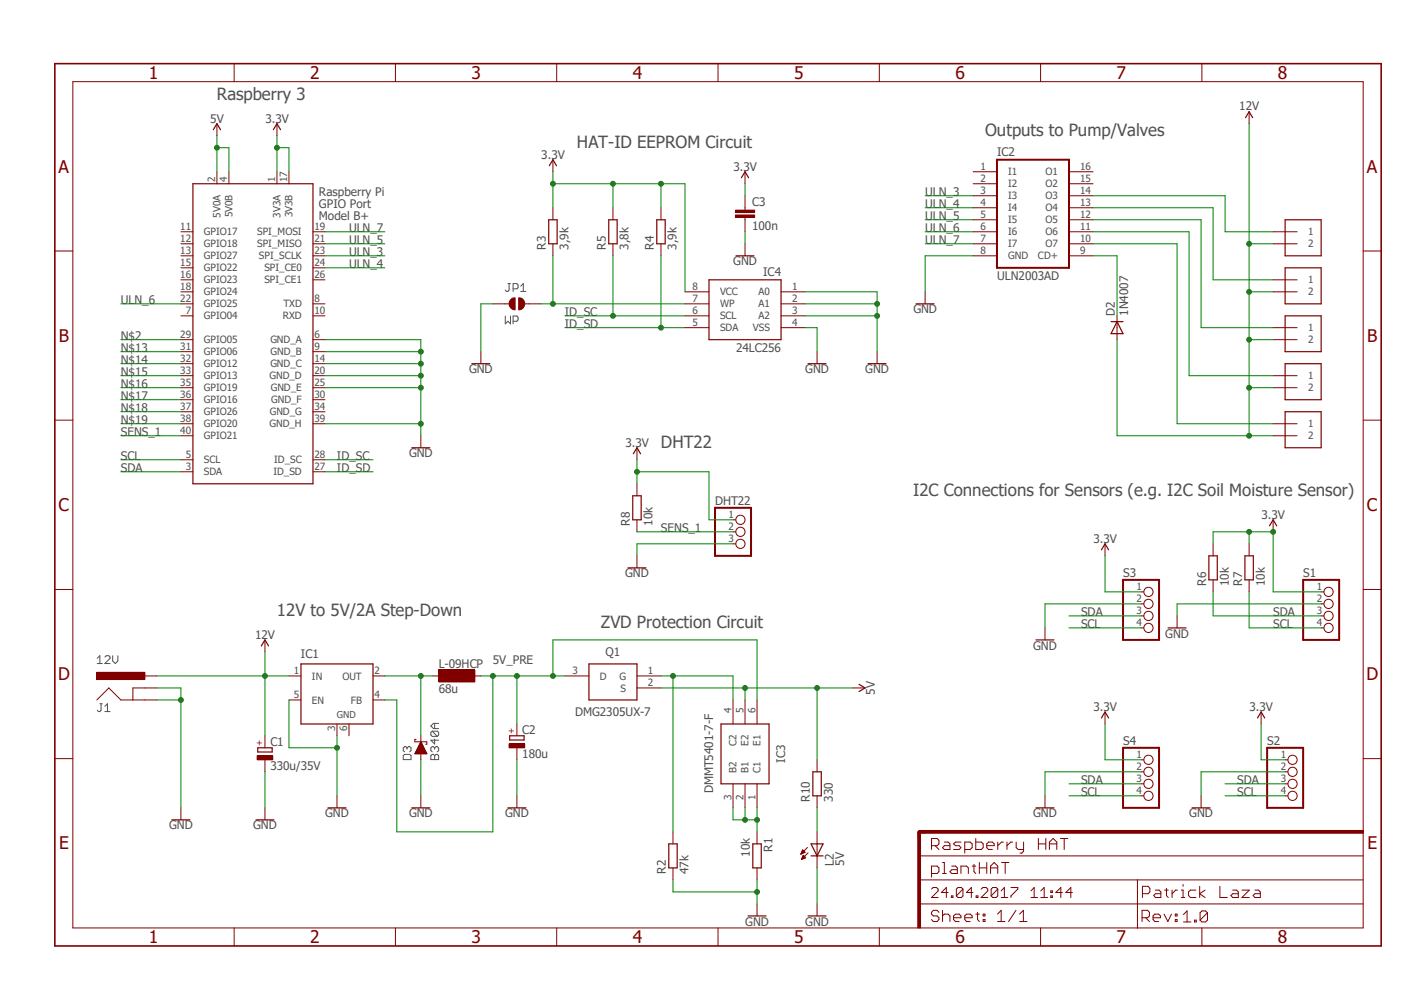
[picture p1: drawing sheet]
<svg xmlns="http://www.w3.org/2000/svg" width="297mm" height="210mm" viewBox="0 0 297 210" stroke-linecap="round" stroke-linejoin="round" font-family="sans-serif">
<path d="M11.3 13.2l281.2 187.2M292.5 13.2l-281.2 187.2" fill="none" stroke="#fff" stroke-width=".21"/>
<g fill="none" stroke="#505050" stroke-width=".21">
<path d="M107.4 60h.6M107.7 60v1.3l-.3 .3h-.3l-.2-.3M106.9 66.8v1.7l.5-.6 .6 .6v-1.7M108.5 61.1h.8l.3-.3v-.5l-.3-.3h-.8v1.6M108.5 67.9h.8l.3-.3v-.5l-.3-.3h-.8v1.7M110.2 61.6h1.1M110.2 60.5l.5-.5v1.6M20.6 139.2l.5-.5v1.6M22.2 139l.3-.3h.5l.3 .3v.2l-1.1 1.1h1.1M23.8 138.7v1.1l.6 .5 .5-.5v-1.1M20.6 140.3h1M21.1 148.8h.5"/>
<path d="M21.4 148.8v1.4l-.3 .3h-.3l-.2-.3M22.2 150.5h1.1M22.2 149.4l.5-.6v1.7M85.3 159.8l.3-.2h1.1l.3 .2v.9h-1.7zM86.1 158.2l-.2-.3h-.3l-.3 .3v.5l.3 .3M86.1 158.2l.3-.3h.3l.3 .3v.5l-.3 .3M86.1 158.2v.3M91.1 159.8l.3-.2h.3l.2 .2 .3-.2h.3l.3 .2v.9h-1.7zM91.4 154.6l-.3 .3v.5l.3 .3h1.1M91.4 154.6h1.1l.3 .3v.5l-.3 .3M91.4 154.6l1.1 1.1M91.9 158.2l-.2-.3h-.3l-.3 .3v.5l.3 .3"/>
<path d="M91.9 158.2l.3-.3h.3l.3 .3v.5l-.3 .3M91.9 153v1.1M91.9 156.3v1.1l-.8-.9h1.7M91.9 158.2v.3M91.9 159.8v.9M92.8 153h-1.1l-.6 .5 .6 .6h1.1"/>
</g>
<path d="M194.1 175.9h.6v20.4h-.6z" fill-rule="evenodd" fill="#800000"/>
<path d="M194.1 175.9h.6v20.4h-.6z" fill="none" stroke="#800000" stroke-width=".21"/>
<path d="M194.4 175.6h94v.6h-94z" fill-rule="evenodd" fill="#800000"/>
<g fill="none" stroke="#800000" stroke-width=".21">
<path d="M15.4 17.3h273v179h-273zM49.5 13.5v3.8M83.7 13.5v3.8M117.8 13.5v3.8M151.9 13.5v3.8M186 13.5v3.8M220.1 13.5v3.8M254.3 13.5v3.8M11.6 53.1h3.8M288.4 53.1h3.8M144.9 69.3h5.1M144.9 64.3h5.1"/>
<path d="M144.9 61.7h5.1M144.9 66.8h5.1M165.2 69.3h5.1M165.2 64.3h5.1M165.2 61.7h5.1M165.2 66.8h5.1M11.6 88.9h3.8M288.4 88.9h3.8M11.6 124.7h3.8M288.4 124.7h3.8M20.5 148l2.5-2.5 2.6 2.5h5M30.6 145.5h-2.5v2.5"/>
<path d="M11.6 160.4h3.8M194.4 175.6h94v.6h-94zM197.1 178.9h1.1l.4-.4v-.8l-.4-.4h-1.1v2.4M197.8 178.9l.8 .8M199.8 178.1h.8l.4 .4v1.2h-1.2l-.4-.4 .4-.4h1.2M203.3 178.1h-1.2l-.4 .4 .4 .4h.8l.4 .4-.4 .4h-1.2M204.1 179.7h1.1l.5-.4v-.8l-.5-.4h-1.1v2.3M206.4 177.3v2.4h1.2l.4-.4v-.8l-.4-.4h-1.2M208.7 178.9h1.6v-.4l-.4-.4h-.8l-.4 .4v.8l.4 .4h.8M211.1 178.1v1.6M212.3 178.1h-.4l-.8 .8M213 178.1v1.6"/>
<path d="M214.2 178.1h-.4l-.8 .8M215 178.1v1.2l.4 .4h1.1M216.5 178.1v1.9l-.3 .4h-.4M219.7 177.3v2.4M219.7 178.5h1.5M221.2 177.3v2.4M222 178.5h1.6M222 179.7v-1.6l.8-.8 .8 .8v1.6M224.3 177.3h1.6M225.1 177.3v2.4M288.4 160.4h3.8M49.5 196.3v3.8"/>
<path d="M83.7 196.3v3.8M117.8 196.3v3.8M151.9 196.3v3.8M186 196.3v3.8M194.4 191.2h94M194.4 186.1h94M194.4 181h94M197.1 184.7h1.1l.4-.3v-.8l-.4-.4h-1.1v2.3M197.1 188l.3-.3h.7l.4 .3v.4l-1.4 1.4h1.4M198.6 193l-.4-.5h-.8l-.3 .5v.3l.3 .4h.8l.4 .4v.4l-.4 .4h-.8l-.3-.4M199.4 184.7h.8M199.4 182.4h.4v2.3"/>
<path d="M199.4 192.5v2.4M199.4 193.7l.4-.4h.8l.4 .4v1.2M200.6 188.8h-1.5l1.1-1.1v2.1M201.3 189.5h.3v.3h-.3zM201.3 183.2h.8l.4 .4v1.1h-1.2l-.3-.3 .3-.5h1.2M201.7 194.1h1.6v-.4l-.4-.4h-.8l-.4 .4v.8l.4 .4h.8M203.3 184.7v-1.5h1.2l.4 .4v1.1M203.7 188v1.5l-.3 .3h-.8l-.3-.3M203.7 188l-.3-.3h-.8l-.3 .3v1.5M203.7 188l-1.4 1.5M204.1 194.1h1.6v-.4l-.5-.4h-.7l-.4 .4v.8l.4 .4h.7M205.7 183.2h.7"/>
<path d="M205.8 188.8h-1.4l1.1-1.1v2.1M206 182.8v1.6l.4 .3M206.4 193.3h.8M206.5 189.5h.4v.3h-.4zM206.8 193v1.5l.4 .4M207.2 182.4v2.3M207.2 183.6h1.5M207.6 188l.3-.3h.7l.4 .3v.4l-1.4 1.4h1.4M208 194.5h.4v.4h-.4zM208 193.3h.4v.4h-.4zM208.7 182.4v2.3M209.5 183.6h1.6"/>
<path d="M209.5 184.7v-1.5l.8-.8 .8 .8v1.5M211 193.3l.8-.8v2.4M211 194.9h1.6M211.1 188v1.5l-.4 .3h-.7l-.3-.3M211.1 188l-.4-.3h-.7l-.3 .3v1.5M211.1 188l-1.4 1.5M211.8 189.8h1.4M211.8 188.4l.7-.7v2.1M211.9 182.4h1.5M212.6 182.4v2.3M213.9 187.7h1.4v.3l-1.4 1.5v.3M214.9 192.5l-1.5 2.4"/>
<path d="M215.7 194.9h1.6M215.7 193.3l.8-.8v2.4M218.1 189.8h1.4M218.1 188.4l.7-.7v2.1M220.1 196.3v3.8M220.2 189.8h1.4M220.2 188.4l.7-.7v2.1M222.3 189.5h.3v.3h-.3zM222.3 188.4h.3v.4h-.3zM224.7 188.8h-1.3l1-1.1v2.1M226.9 188.8h-1.4l1-1.1v2.1M240.6 186.1v10.2"/>
<path d="M241.6 194.1h1.2l.4-.4v-.7l-.4-.5h-1.2v2.4M241.7 189h1.2l.3-.4v-.7l-.3-.4h-1.2v2.3M242.4 194.1l.8 .8M243.9 194.1h1.6v-.4l-.4-.4h-.8l-.4 .4v.8l.4 .4h.8M244.4 188.3h.8l.4 .3v1.2h-1.2l-.3-.4 .3-.4h1.2M246.3 193.3l.8 1.6 .7-1.6M246.4 188.3h.7M246.8 187.9v1.5l.3 .4M247.9 188.3v1.5M248.6 194.5h.4v.4h-.4zM248.6 193.3h.4v.4h-.4zM249.1 188.3h-.4l-.8 .7"/>
<path d="M249.9 189.8h.8M249.9 188.3h.4v1.5M250.3 187.1v.4M250.4 193.4l.7-.7v2.3M250.4 195h1.5M252.7 194.6h.4v.4h-.4zM253 188.3h-1.2l-.4 .3v.8l.4 .4h1.2M253.8 187.5v2.3M254.3 196.3v3.8M254.9 188.3l-1.1 .7 1.1 .8M255.4 193v1.6l-.4 .4h-.7l-.4-.4M255.4 193l-.4-.3h-.7l-.4 .3v1.6"/>
<path d="M255.4 193l-1.5 1.6M258.1 187.5v2.3h1.5M260.8 188.3h.8l.4 .3v1.2h-1.2l-.4-.4 .4-.4h1.2M262.7 188.3h1.6l-1.6 1.5h1.6M265.5 188.3h.7l.4 .3v1.2h-1.1l-.4-.4 .4-.4h1.1"/>
</g>
<path d="M195.7 175.9h-1.3v1.3" fill="none" stroke="#800000" stroke-width=".64"/>
<path d="M11.6 13.5h280.6v186.6h-280.6z" fill="none" stroke="#800000" stroke-width=".34"/>
<path d="M150 59.2h15.2v12.6h-15.2z" fill="none" stroke="#800000" stroke-width=".25"/>
<path d="M20.5 142.2h10.1v1.5h-10.1z" fill-rule="evenodd" fill="#800000"/>
<g fill="none" stroke="#800000" stroke-width=".21">
<path d="M205.9 36.3h5M205.9 38.9h5M226.1 36.3h5.1M226.1 38.9h5.1M205.9 41.4h5M205.9 43.9h5M205.9 46.5h5M205.9 49h5M205.9 51.6h5M205.9 54.1h5M226.1 41.4h5.1M226.1 43.9h5.1"/>
<path d="M226.1 46.5h5.1M226.1 49h5.1M226.1 51.6h5.1M226.1 54.1h5.1M20.5 142.2h10.1v1.5h-10.1zM30.6 145.5h2.6M30.6 148h2.6M30.6 143h2.6"/>
</g>
<path d="M210.9 33.8h15.2v22.8h-15.2z" fill="none" stroke="#800000" stroke-width=".42"/>
<path d="M54.5 158.2h3.1v.8h-3.1z" fill="none" stroke="#800000" stroke-width=".25"/>
<path d="M54.4 159.9h3.3v.8h-3.3z" fill-rule="evenodd" fill="#800000"/>
<path d="M54.4 159.9h3.3v.8h-3.3zM56 155.6v2.6M56 160.7v2.5" fill="none" stroke="#800000" stroke-width=".21"/>
<path d="M107.8 155.6h3.1v.9h-3.1z" fill="none" stroke="#800000" stroke-width=".25"/>
<path d="M107.7 157.3h3.3v.9h-3.3z" fill-rule="evenodd" fill="#800000"/>
<path d="M107.7 157.3h3.3v.9h-3.3zM109.3 153.1v2.5M109.3 158.2v2.5" fill="none" stroke="#800000" stroke-width=".21"/>
<path d="M92.8 141.7h7.7v2.5h-7.7z" fill-rule="evenodd" fill="#800000"/>
<g fill="none" stroke="#800000" stroke-width=".21">
<path d="M45.9 26.2v2.5M45.9 36.3v2.6M48.4 36.3v2.6M58.6 36.3v2.6M61.1 36.3v2.6M264.2 23.6v2.6M38.3 59.2h2.5M38.3 49h2.5M38.3 51.6h2.5M38.3 54.1h2.5M38.3 56.6h2.5M66.2 59.2h2.5"/>
<path d="M66.2 49h2.5M66.2 51.6h2.5M66.2 54.1h2.5M66.2 56.6h2.5M117 43.9v2.6M117 51.6v2.5M129.7 43.9v2.6M129.7 51.6v2.5M139.8 43.9v2.6M139.8 51.6v2.5M157.6 43.9v.5M157.6 46v.5"/>
<path d="M269.3 59.2h5.1M269.3 49h5.1M269.3 51.6h5.1M38.3 79.5h2.5M38.3 71.8h2.5M38.3 61.7h2.5M38.3 64.3h2.5M38.3 66.8h2.5M38.3 74.4h2.5M38.3 76.9h2.5M66.2 79.5h2.5M66.2 71.8h2.5"/>
<path d="M66.2 64.3h2.5M66.2 66.8h2.5M66.2 74.4h2.5M66.2 76.9h2.5M195.7 61.7v2.6M269.3 79.5h5.1M269.3 69.3h5.1M269.3 71.8h5.1M269.3 61.7h5.1M38.3 82h2.5M38.3 89.6h2.5M38.3 92.2h2.5"/>
<path d="M38.3 99.8h2.5M38.3 97.2h2.5M38.3 84.5h2.5M38.3 87.1h2.5M66.2 82h2.5M66.2 89.6h2.5M66.2 99.8h2.5M66.2 97.2h2.5M66.2 84.5h2.5M66.2 87.1h2.5M269.3 82h5.1M269.3 89.6h5.1"/>
<path d="M269.3 92.2h5.1M56 135.3v2.6M91.6 143h2.5M92.8 141.7h7.7v2.5h-7.7zM99.2 143h2.5M119.5 143h5.1M134.7 143h5.1M134.7 145.5h5.1M155.1 148v5.1M157.6 148v5.1M160.1 148v5.1M180.5 145.5h2.5"/>
<path d="M38.3 170.9v2.5M56 170.9v2.5M71.3 168.3v2.6M89 168.3v2.6M109.3 168.3v2.6M142.4 175.9v2.6M155.1 165.8v5.1M157.6 165.8v5.1M160.1 165.8v5.1M160.1 175.9v2.6M142.4 183.6v2.5M160.1 183.6v2.5"/>
<path d="M160.1 191.2v2.5"/>
</g>
<g fill="none" stroke="#800000" stroke-width=".25">
<path d="M40.8 38.9h25.4v63.4h-25.4zM45.1 27.4l.8-1.2 .8 1.2M263.5 24.9l.7-1.3 .8 1.3M116.1 46.5h1.8v5.1h-1.8zM128.8 46.5h1.8v5.1h-1.8zM138.9 46.5h1.8v5.1h-1.8zM271.9 46.5h7.6v7.6h-7.6zM271.9 56.6h7.6v7.7h-7.6zM193.8 64.3h3.8M271.9 66.8h7.6v7.6h-7.6zM271.9 76.9h7.6v7.6h-7.6zM271.9 87.1h7.6v7.6h-7.6z"/>
<path d="M55.3 136.6l.7-1.3 .8 1.3M124.6 140.4h10.1v7.6h-10.1zM152.5 153.1h10.2v12.7h-10.2zM181.7 144.7l1.3 .8-1.3 .8M36.4 173.4h3.8M54.1 173.4h3.9M69.4 170.9h3.8M87.1 170.9h3.8M107.4 170.9h3.9M141.5 178.5h1.8v5.1h-1.8zM159.3 178.5h1.7v5.1h-1.7zM158.2 193.7h3.9"/>
</g>
<path d="M155.6 45.5h4v.5h-4z" fill-rule="evenodd" fill="#800000"/>
<path d="M155.6 45.5h4v.5h-4z" fill="none" stroke="#800000" stroke-width=".21"/>
<path d="M155.6 44.4h4v.6h-4z" fill-rule="evenodd" fill="#800000"/>
<g fill="none" stroke="#800000" stroke-width=".21">
<path d="M58.6 26.2v2.5M117 33.8v2.5M157.6 36.3v2.6M155.6 44.4h4v.6h-4zM157.6 41.4v2.5M157.6 46.5v2.5M157.6 51.6v2.5M101.7 74.4v2.5M172.8 74.4v2.5M185.5 74.4v2.5M236.3 66.8v5M89 92.2v2.5"/>
<path d="M134.7 94.7v2.5M134.7 102.3v2.6M134.7 109.9v2.6M134.7 117.6v2.5M155.1 109.9h.5M155.1 112.5h.5M155.1 115h.5M233.8 115v2.6M256.6 115v2.6M264.2 115v2.6M269.3 109.9v2.6M221.1 132.8v2.5"/>
<path d="M241.4 125.2h.5M241.4 127.7h.5M241.4 130.3h.5M241.4 132.8h.5M249 130.3v2.5M256.6 122.6v2.6M264.2 122.6v2.6M279.5 125.2h.5M279.5 127.7h.5M279.5 130.3h.5M279.5 132.8h.5M233.8 150.6v2.5"/>
<path d="M266.8 150.6v2.5M169.7 179.9h.2M169.8 179.8h.1M170.8 179.2l-1.4 1.4M172.8 160.7v2.5M172.8 168.3v2.6M172.8 175.9v7.7M221.1 168.3v2.6M241.4 160.7h.5M241.4 163.2h.5M241.4 165.8h.5M241.4 168.3h.5"/>
<path d="M254.1 168.3v2.6M271.9 160.7h.5M271.9 163.2h.5M271.9 165.8h.5M271.9 168.3h.5M169.4 180.6h.1M169.5 180.6h.2M169.5 180.4h.4M169.5 180.3h.6M169.5 181.8h.1M169.6 180.3h.7M169.6 181.7h.2"/>
<path d="M169.6 180.2h.6M169.6 180.1h.5M169.6 181.6h.4M169.7 180h.4M169.7 181.5h.5M169.7 181.4h.7M169.7 181.3h.6M169.8 181.2h.5M169.8 181.1h.4M169.8 181.1h.3M169.9 181h.1M169.9 180.9l.5 .5-.9 .4z"/>
<path d="M170.3 180.3l-.5-.6-.4 .9M170.3 180.3l-.9 .3M170.9 180.4l-1.4 1.4M172.8 191.2v2.5"/>
<circle cx="156.6" cy="115" r=".98"/>
<circle cx="156.6" cy="109.9" r=".98"/>
<circle cx="156.6" cy="112.5" r=".98"/>
<circle cx="242.9" cy="127.7" r=".98"/>
<circle cx="242.9" cy="130.3" r=".98"/>
<circle cx="242.9" cy="125.2" r=".98"/>
<circle cx="242.9" cy="132.8" r=".98"/>
<circle cx="281" cy="127.7" r=".98"/>
<circle cx="281" cy="132.8" r=".98"/>
<circle cx="281" cy="125.2" r=".98"/>
<circle cx="281" cy="130.3" r=".98"/>
<circle cx="242.9" cy="160.7" r=".98"/>
<circle cx="242.9" cy="163.2" r=".98"/>
<circle cx="242.9" cy="165.8" r=".98"/>
<circle cx="242.9" cy="168.3" r=".98"/>
<circle cx="273.4" cy="165.8" r=".98"/>
<circle cx="273.4" cy="168.3" r=".98"/>
<circle cx="273.4" cy="163.2" r=".98"/>
<circle cx="273.4" cy="160.7" r=".98"/>
</g>
<g fill="none" stroke="#800000" stroke-width=".25">
<path d="M57.8 27.4l.8-1.2 .8 1.2M116.2 35.1l.8-1.3 .7 1.3M156.8 37.6l.8-1.3 .8 1.3M155.7 54.1h3.8M99.8 76.9h3.8M170.9 76.9h3.9M183.6 76.9h3.9M235 68h2.6M236.3 68l1.3 2.6h-2.6zM87.1 94.7h3.8M134 96l.7-1.3 .8 1.3M133.9 104.9h1.7v5h-1.7z"/>
<path d="M233 116.3l.8-1.3 .7 1.3M255.7 117.6h1.8v5h-1.8zM263.4 117.6h1.7v5h-1.7zM268.6 111.2l.7-1.3 .8 1.3M132.8 120.1h3.9M219.2 135.3h3.8M247.1 132.8h3.8M233 151.8l.8-1.2 .7 1.2M266 151.8l.8-1.2 .7 1.2M171.6 178.5h2.5l-1.3 2.5zM172 163.2h1.7v5.1h-1.7zM219.2 170.9h3.8"/>
<path d="M252.2 170.9h3.8M170.9 193.7h3.9M171.6 181h2.5"/>
</g>
<path d="M151.3 107.4h7.6v10.2h-7.6zM237.6 122.6h7.6v12.7h-7.6zM275.7 122.6h7.6v12.7h-7.6zM237.6 158.2h7.6v12.7h-7.6zM268.1 158.2h7.6v12.7h-7.6z" fill="none" stroke="#800000" stroke-width=".42"/>
<path d="M109.7 63a1.27 1.27 0 0 1 1.3 1.3 1.27 1.27 0 0 1-1.3 1.2z" fill-rule="evenodd" fill="#800000"/>
<path d="M109.7 63a1.27 1.27 0 0 1 1.3 1.3 1.27 1.27 0 0 1-1.3 1.2z" fill="none" stroke="#800000" stroke-width=".21"/>
<path d="M108.1 63.3l.3-.2 .6-.1v2.5a1.28 1.28 0 0 1-1.2-.8 1.28 1.28 0 0 1 .3-1.4z" fill-rule="evenodd" fill="#800000"/>
<g fill="none" stroke="#800000" stroke-width=".21">
<path d="M104.3 64.3h3.4M108.1 63.3l.3-.2 .6-.1v2.5a1.28 1.28 0 0 1-1.2-.8 1.28 1.28 0 0 1 .3-1.4zM111 64.3h3.4M61.1 143h2.6M61.1 148h2.6M71.3 153.1v2.5M73.8 153.1v2.5M78.9 143h2.5M78.9 148h2.5M87.8 159.4h2.5M87.8 159.3h2.5M87.9 159.2h2.3"/>
<path d="M87.9 159.1h2.3M88 159h2.1M88 156.4h-.2v.5h2.5v.5h-.3M88.1 158.9h1.9M88.1 158.7h1.9M88.1 158.7h1.8M88.2 158.6h1.7M88.3 158.5h1.5M88.3 158.4h1.5M88.3 158.3h1.4M88.4 158.2h1.3M88.5 158.1h1.1"/>
<path d="M88.5 158h1.1M88.6 157.9h.9M88.6 157.8h.9M88.6 157.7h.9M88.7 157.6h.7M88.7 157.5h.7M88.8 157.4h.5M88.9 157.3h.3M88.9 157.2h.3M88.9 157.1h.2M89 157h.1M89 155.6v1.3"/>
<path d="M89 159.4v1.3M89 156.9l1.3 2.5h-2.5z"/>
</g>
<path d="M63.7 140.4h15.2v12.7h-15.2z" fill="none" stroke="#800000" stroke-width=".25"/>
<path d="M81.4 143h10.2M89 143v12.6" fill="none" stroke="#008000" stroke-width=".21"/>
<circle cx="89" cy="143" r=".51" fill="#008000"/>
<g fill="none" stroke="#008000" stroke-width=".21">
<path d="M61.1 148v10.2h10.2M71.3 155.6v12.7"/>
<circle cx="89" cy="143" r=".51"/>
</g>
<circle cx="71.3" cy="158.2" r=".51" fill="#008000"/>
<g fill="none" stroke="#008000" stroke-width=".21">
<path d="M33.2 145.5h5.1v25.4M33.2 148h5.1M56 163.2v7.7"/>
<circle cx="71.3" cy="158.2" r=".51"/>
</g>
<circle cx="38.3" cy="148" r=".51" fill="#008000"/>
<g fill="none" stroke="#008000" stroke-width=".21">
<path d="M205.9 54.1h-10.2v7.6M89 160.7v7.6M109.3 160.7v7.6M142.4 186.1v2.5h17.7M160.1 186.1v5.1"/>
<circle cx="38.3" cy="148" r=".51"/>
</g>
<circle cx="160.1" cy="188.6" r=".51" fill="#008000"/>
<g fill="none" stroke="#008000" stroke-width=".21">
<path d="M157.6 49v2.6M170.3 69.3h2.5v5.1M170.3 61.7h15.2v12.7M170.3 64.3h15.2"/>
<circle cx="160.1" cy="188.6" r=".51"/>
</g>
<circle cx="185.5" cy="64.3" r=".51" fill="#008000"/>
<g fill="none" stroke="#008000" stroke-width=".21">
<path d="M170.3 66.8h15.2"/>
<circle cx="185.5" cy="64.3" r=".51"/>
</g>
<circle cx="185.5" cy="66.8" r=".51" fill="#008000"/>
<g fill="none" stroke="#008000" stroke-width=".21">
<path d="M68.7 71.8h20.3M104.3 64.3h-2.6v10.1M68.7 89.6h20.3v2.6M155.1 115h-20.4v2.6M241.4 127.7h-20.3v5.1M279.5 127.7h-30.5v2.6M241.4 163.2h-20.3v5.1M271.9 163.2h-17.8v5.1"/>
<circle cx="185.5" cy="66.8" r=".51"/>
</g>
<circle cx="89" cy="89.6" r=".51" fill="#008000"/>
<g fill="none" stroke="#008000" stroke-width=".21">
<path d="M68.7 79.5h20.3v10.1M68.7 82h20.3"/>
<circle cx="89" cy="89.6" r=".51"/>
</g>
<circle cx="89" cy="82" r=".51" fill="#008000"/>
<g fill="none" stroke="#008000" stroke-width=".21">
<path d="M68.7 76.9h20.3v2.6"/>
<circle cx="89" cy="82" r=".51"/>
</g>
<circle cx="89" cy="79.5" r=".51" fill="#008000"/>
<g fill="none" stroke="#008000" stroke-width=".21">
<path d="M68.7 74.4h20.3v2.5"/>
<circle cx="89" cy="79.5" r=".51"/>
</g>
<circle cx="89" cy="76.9" r=".51" fill="#008000"/>
<g fill="none" stroke="#008000" stroke-width=".21">
<path d="M89 71.8v2.6"/>
<circle cx="89" cy="76.9" r=".51"/>
</g>
<circle cx="89" cy="74.4" r=".51" fill="#008000"/>
<g fill="none" stroke="#008000" stroke-width=".21">
<path d="M33.2 143h27.9M56 143v12.6M172.8 183.6v7.6"/>
<circle cx="89" cy="74.4" r=".51"/>
</g>
<circle cx="56" cy="143" r=".51" fill="#008000"/>
<g fill="none" stroke="#008000" stroke-width=".21">
<path d="M264.2 26.2v55.8h5.1M264.2 71.8h5.1M56 137.9v5.1"/>
<circle cx="56" cy="143" r=".51"/>
</g>
<circle cx="264.2" cy="71.8" r=".51" fill="#008000"/>
<g fill="none" stroke="#008000" stroke-width=".21">
<path d="M264.2 61.7h5.1"/>
<circle cx="264.2" cy="71.8" r=".51"/>
</g>
<circle cx="264.2" cy="61.7" r=".51" fill="#008000"/>
<g fill="none" stroke="#008000" stroke-width=".21">
<path d="M264.2 51.6h5.1"/>
<circle cx="264.2" cy="61.7" r=".51"/>
</g>
<circle cx="264.2" cy="51.6" r=".51" fill="#008000"/>
<g fill="none" stroke="#008000" stroke-width=".21">
<path d="M264.2 82v10.2h5.1"/>
<circle cx="264.2" cy="51.6" r=".51"/>
</g>
<circle cx="264.2" cy="82" r=".51" fill="#008000"/>
<g fill="none" stroke="#008000" stroke-width=".21">
<path d="M236.3 71.8v20.4h27.9"/>
<circle cx="264.2" cy="82" r=".51"/>
</g>
<circle cx="264.2" cy="92.2" r=".51" fill="#008000"/>
<g fill="none" stroke="#008000" stroke-width=".21">
<path d="M231.2 41.4h28v7.6h10.1M231.2 49h20.3v30.5h17.8M231.2 43.9h25.4v15.3h12.7M231.2 46.5h22.9v22.8h15.2M231.2 51.6h17.8v38h20.3M101.7 143h7.6v10.1M104.3 143v32.9h-20.4v-27.9h-2.5"/>
<circle cx="264.2" cy="92.2" r=".51"/>
</g>
<circle cx="104.3" cy="143" r=".51" fill="#008000"/>
<g fill="none" stroke="#008000" stroke-width=".21">
<path d="M109.3 143h7.7"/>
<circle cx="104.3" cy="143" r=".51"/>
</g>
<circle cx="109.3" cy="143" r=".51" fill="#008000"/>
<g fill="none" stroke="#008000" stroke-width=".21">
<path d="M119.5 143h-2.5v-7.7h43.1v12.7"/>
<circle cx="109.3" cy="143" r=".51"/>
</g>
<circle cx="117" cy="143" r=".51" fill="#008000"/>
<g fill="none" stroke="#008000" stroke-width=".21">
<path d="M139.8 143h15.3v5"/>
<circle cx="117" cy="143" r=".51"/>
</g>
<circle cx="142.4" cy="143" r=".51" fill="#008000"/>
<g fill="none" stroke="#008000" stroke-width=".21">
<path d="M142.4 143v32.9M157.6 170.9v2.5h2.5M160.1 170.9v5"/>
<circle cx="142.4" cy="143" r=".51"/>
</g>
<circle cx="160.1" cy="173.4" r=".51" fill="#008000"/>
<g fill="none" stroke="#008000" stroke-width=".21">
<path d="M155.1 170.9v2.5h2.5"/>
<circle cx="160.1" cy="173.4" r=".51"/>
</g>
<circle cx="157.6" cy="173.4" r=".51" fill="#008000"/>
<g fill="none" stroke="#008000" stroke-width=".21">
<path d="M139.8 145.5h33M157.6 145.5v2.5"/>
<circle cx="157.6" cy="173.4" r=".51"/>
</g>
<circle cx="157.6" cy="145.5" r=".51" fill="#008000"/>
<g fill="none" stroke="#008000" stroke-width=".21">
<path d="M180.5 145.5h-7.7v15.2"/>
<circle cx="157.6" cy="145.5" r=".51"/>
</g>
<circle cx="172.8" cy="145.5" r=".51" fill="#008000"/>
<g fill="none" stroke="#008000" stroke-width=".21">
<path d="M45.9 28.7v7.6M45.9 31.2h2.5v5.1"/>
<circle cx="172.8" cy="145.5" r=".51"/>
</g>
<circle cx="45.9" cy="31.2" r=".51" fill="#008000"/>
<g fill="none" stroke="#008000" stroke-width=".21">
<path d="M58.6 28.7v7.6M58.6 31.2h2.5v5.1"/>
<circle cx="45.9" cy="31.2" r=".51"/>
</g>
<circle cx="58.6" cy="31.2" r=".51" fill="#008000"/>
<g fill="none" stroke="#008000" stroke-width=".21">
<path d="M117 36.3v7.6M117 38.9h12.7v5M157.6 38.9v2.5"/>
<circle cx="58.6" cy="31.2" r=".51"/>
</g>
<circle cx="117" cy="38.9" r=".51" fill="#008000"/>
<g fill="none" stroke="#008000" stroke-width=".21">
<path d="M129.7 38.9h10.1v5"/>
<circle cx="117" cy="38.9" r=".51"/>
</g>
<circle cx="129.7" cy="38.9" r=".51" fill="#008000"/>
<g fill="none" stroke="#008000" stroke-width=".21">
<path d="M139.8 38.9h5.1v22.8"/>
<circle cx="129.7" cy="38.9" r=".51"/>
</g>
<circle cx="139.8" cy="38.9" r=".51" fill="#008000"/>
<g fill="none" stroke="#008000" stroke-width=".21">
<path d="M264.2 115v-2.5h5.1v12.7h10.2"/>
<circle cx="139.8" cy="38.9" r=".51"/>
</g>
<circle cx="269.3" cy="112.5" r=".51" fill="#008000"/>
<g fill="none" stroke="#008000" stroke-width=".21">
<path d="M264.2 112.5h-7.6v2.5"/>
<circle cx="269.3" cy="112.5" r=".51"/>
</g>
<circle cx="264.2" cy="112.5" r=".51" fill="#008000"/>
<g fill="none" stroke="#008000" stroke-width=".21">
<path d="M134.7 97.2v5.1M134.7 99.8h15.3v10.1h5.1"/>
<circle cx="264.2" cy="112.5" r=".51"/>
</g>
<circle cx="134.7" cy="99.8" r=".51" fill="#008000"/>
<g fill="none" stroke="#008000" stroke-width=".21">
<path d="M117 54.1v10.2M114.4 64.3h30.5M233.8 117.6v7.6h7.6M233.8 153.1v7.6h7.6M266.8 153.1v7.6h5.1"/>
<circle cx="134.7" cy="99.8" r=".51"/>
</g>
<circle cx="117" cy="64.3" r=".51" fill="#008000"/>
<g fill="none" stroke="#008000" stroke-width=".21">
<path d="M129.7 54.1v12.7M119.5 66.8h25.4M68.7 97.2h10.2"/>
<circle cx="117" cy="64.3" r=".51"/>
</g>
<circle cx="129.7" cy="66.8" r=".51" fill="#008000"/>
<g fill="none" stroke="#008000" stroke-width=".21">
<path d="M139.8 54.1v15.2M119.5 69.3h25.4M68.7 99.8h10.2"/>
<circle cx="129.7" cy="66.8" r=".51"/>
</g>
<circle cx="139.8" cy="69.3" r=".51" fill="#008000"/>
<g fill="none" stroke="#008000" stroke-width=".21">
<path d="M68.7 51.6h12.7M68.7 49h12.7M68.7 54.1h12.7M68.7 56.6h12.7M195.7 51.6h10.2M195.7 49h10.2M195.7 46.5h10.2M195.7 41.4h10.2M195.7 43.9h10.2M231.2 54.1h5.1v12.7M25.6 64.3h12.7M25.6 71.8h12.7"/>
<path d="M25.6 74.4h12.7M25.6 76.9h12.7M25.6 79.5h12.7M25.6 92.2h12.7M25.6 82h12.7M25.6 84.5h12.7M25.6 87.1h12.7M25.6 89.6h12.7M25.6 97.2h12.7M25.6 99.8h12.7M134.7 112.5h20.4M226.1 132.8h15.3"/>
<path d="M226.1 130.3h15.3M256.6 125.2v5.1h22.9M264.2 125.2v7.6h15.3M172.8 170.9v5M226.1 168.3h15.3M226.1 165.8h15.3M259.2 168.3h12.7M259.2 165.8h12.7"/>
<circle cx="139.8" cy="69.3" r=".51"/>
</g>
<g font-size="3.7" fill="#800000">
<text x="31.5" y="16.7">1</text>
<text x="65.6" y="16.7">2</text>
<text x="99.7" y="16.7">3</text>
<text x="133.9" y="16.7">4</text>
<text x="168" y="16.7">5</text>
<text x="202.1" y="16.7">6</text>
<text x="236.2" y="16.7">7</text>
<text x="270.3" y="16.7">8</text>
<text x="12.4" y="36.5">A</text>
<text x="289.2" y="36.5">A</text>
<text x="12.4" y="72.3">B</text>
<text x="289.2" y="72.3">B</text>
<text x="12.4" y="108.1">C</text>
<text x="289.2" y="108.1">C</text>
<text x="12.3" y="143.9">D</text>
<text x="289" y="143.9">D</text>
<text x="12.5" y="179.7">E</text>
<text x="289.3" y="179.7">E</text>
<text x="31.5" y="199.5">1</text>
<text x="65.6" y="199.5">2</text>
<text x="99.7" y="199.5">3</text>
<text x="133.9" y="199.5">4</text>
<text x="168" y="199.5">5</text>
<text x="202.1" y="199.5">6</text>
<text x="236.2" y="199.5">7</text>
<text x="270.3" y="199.5">8</text>
</g>
<g font-size="3.6" fill="#505050">
<text x="45.9" y="21.1">Raspberry 3</text>
<text x="208.4" y="28.7">Outputs to Pump/Valves</text>
<text x="122" y="31.2">HAT-ID EEPROM Circuit</text>
<text x="139.8" y="94.7">DHT22</text>
<text x="193.2" y="104.9">I2C Connections for Sensors (e.g. I2C Soil Moisture Sensor)</text>
<text x="58.6" y="130.3">12V to 5V/2A Step-Down</text>
<text x="127.1" y="132.8">ZVD Protection Circuit</text>
</g>
<g font-size="2.5" fill="#505050">
<text x="262.2" y="23.4">12V</text>
<text x="44.5" y="25.9">5V</text>
<text x="56.1" y="25.9">3.3V</text>
<text x="114.5" y="33.5">3.3V</text>
<text x="210.9" y="33">IC2</text>
<text x="67.5" y="41.4">Raspberry Pi</text>
<text x="155.2" y="36.1">3.3V</text>
<text x="195.7" y="41.4">ULN_3</text>
<text x="67.5" y="43.9">GPIO Port</text>
<text x="67.5" y="46.5">Model B+</text>
<text x="159.1" y="43.6">C3</text>
<text x="195.7" y="46.5">ULN_5</text>
<text x="195.7" y="43.9">ULN_4</text>
<text x="73.8" y="49">ULN_7</text>
<text x="73.8" y="51.6">ULN_5</text>
<text x="115.5" y="52.8" transform="rotate(-90 115.5 52.8)">R3</text>
<text x="120.3" y="52.8" transform="rotate(-90 120.3 52.8)">3,9k</text>
<text x="128.2" y="52.8" transform="rotate(-90 128.2 52.8)">R5</text>
<text x="133" y="52.8" transform="rotate(-90 133 52.8)">3,8k</text>
<text x="138.3" y="52.8" transform="rotate(-90 138.3 52.8)">R4</text>
<text x="143.1" y="52.8" transform="rotate(-90 143.1 52.8)">3,9k</text>
<text x="159.1" y="48.6">100n</text>
<text x="195.7" y="51.6">ULN_7</text>
<text x="195.7" y="49">ULN_6</text>
<text x="73.8" y="54.1">ULN_3</text>
<text x="73.8" y="56.6">ULN_4</text>
<text x="155.1" y="56.1">GND</text>
<text x="161.5" y="58.4">IC4</text>
<text x="210.9" y="59.2">ULN2003AD</text>
<text x="25.6" y="64.3">ULN_6</text>
<text x="25.6" y="71.8">N$2</text>
<text x="119.5" y="66.8">ID_SC</text>
<text x="119.5" y="69.3">ID_SD</text>
<text x="193.2" y="66.3">GND</text>
<text x="235.8" y="66.8" transform="rotate(-90 235.8 66.8)">D2</text>
<text x="238.6" y="66.8" transform="rotate(-90 238.6 66.8)">1N4007</text>
<text x="25.6" y="74.4">N$13</text>
<text x="25.6" y="76.9">N$14</text>
<text x="155.7" y="74.4">24LC256</text>
<text x="25.6" y="79.5">N$15</text>
<text x="25.6" y="82">N$16</text>
<text x="99.2" y="79">GND</text>
<text x="170.4" y="79">GND</text>
<text x="183" y="79">GND</text>
<text x="25.6" y="84.5">N$17</text>
<text x="25.6" y="87.1">N$18</text>
<text x="25.6" y="89.6">N$19</text>
<text x="25.6" y="92.2">SENS_1</text>
<text x="132.3" y="94.4">3.3V</text>
<text x="25.6" y="97.2">SCL</text>
<text x="25.6" y="99.8">SDA</text>
<text x="71.3" y="97.2">ID_SC</text>
<text x="71.3" y="99.8">ID_SD</text>
<text x="86.5" y="96.7">GND</text>
<text x="151.3" y="106.8">DHT22</text>
<text x="133.3" y="111.2" transform="rotate(-90 133.3 111.2)">R8</text>
<text x="138.1" y="111.2" transform="rotate(-90 138.1 111.2)">10k</text>
<text x="139.8" y="112.5">SENS_1</text>
<text x="266.9" y="109.7">3.3V</text>
<text x="231.3" y="114.8">3.3V</text>
<text x="132.3" y="122.1">GND</text>
<text x="237.6" y="122">S3</text>
<text x="255.1" y="123.9" transform="rotate(-90 255.1 123.9)">R6</text>
<text x="259.9" y="123.9" transform="rotate(-90 259.9 123.9)">10k</text>
<text x="262.8" y="123.9" transform="rotate(-90 262.8 123.9)">R7</text>
<text x="267.6" y="123.9" transform="rotate(-90 267.6 123.9)">10k</text>
<text x="275.7" y="122">S1</text>
<text x="228.7" y="130.3">SDA</text>
<text x="269.3" y="130.3">SDA</text>
<text x="54" y="135.1">12V</text>
<text x="218.6" y="137.4">GND</text>
<text x="228.7" y="132.8">SCL</text>
<text x="246.5" y="134.8">GND</text>
<text x="269.3" y="132.8">SCL</text>
<text x="63.7" y="139.2">IC1</text>
<text x="92.8" y="141.2">L-09HCP</text>
<text x="104.3" y="140.4">5V_PRE</text>
<text x="128.1" y="138.8">Q1</text>
<text x="92.8" y="146.5">68u</text>
<text x="185" y="146.9" transform="rotate(-90 185 146.9)">5V</text>
<text x="110.5" y="155.2">C2</text>
<text x="121.7" y="151.5">DMG2305UX-7</text>
<text x="231.3" y="150.3">3.3V</text>
<text x="264.3" y="150.3">3.3V</text>
<text x="57.2" y="157.7">C1</text>
<text x="110.5" y="160.2">180u</text>
<text x="166.1" y="161.3" transform="rotate(-90 166.1 161.3)">IC3</text>
<text x="237.6" y="157.5">S4</text>
<text x="268.1" y="157.5">S2</text>
<text x="57.2" y="162.8">330u/35V</text>
<text x="150.9" y="167.8" transform="rotate(-90 150.9 167.8)">DMMT5401-7-F</text>
<text x="228.7" y="165.8">SDA</text>
<text x="261.7" y="165.8">SDA</text>
<text x="68.8" y="172.9">GND</text>
<text x="86.5" y="172.9">GND</text>
<text x="106.9" y="172.9">GND</text>
<text x="171.3" y="169.6" transform="rotate(-90 171.3 169.6)">R10</text>
<text x="176.2" y="169.6" transform="rotate(-90 176.2 169.6)">330</text>
<text x="218.6" y="172.9">GND</text>
<text x="228.7" y="168.3">SCL</text>
<text x="251.6" y="172.9">GND</text>
<text x="261.7" y="168.3">SCL</text>
<text x="35.8" y="175.4">GND</text>
<text x="53.6" y="175.4">GND</text>
<text x="140.9" y="184.8" transform="rotate(-90 140.9 184.8)">R2</text>
<text x="145.7" y="184.8" transform="rotate(-90 145.7 184.8)">47k</text>
<text x="158.6" y="181.1" transform="rotate(-90 158.6 181.1)">10k</text>
<text x="163.4" y="180.1" transform="rotate(-90 163.4 180.1)">R1</text>
<text x="176.4" y="183.1" transform="rotate(-90 176.4 183.1)">L2</text>
<text x="178.6" y="183.1" transform="rotate(-90 178.6 183.1)">5V</text>
<text x="157.7" y="195.8">GND</text>
<text x="170.4" y="195.8">GND</text>
</g>
<g font-size="2.1" fill="#505050">
<text x="207.4" y="35.9">1</text>
<text x="228.5" y="35.9">16</text>
<text x="45.5" y="38.5" transform="rotate(-90 45.5 38.5)">2</text>
<text x="48" y="38.5" transform="rotate(-90 48 38.5)">4</text>
<text x="58.2" y="38.5" transform="rotate(-90 58.2 38.5)">1</text>
<text x="60.7" y="38.5" transform="rotate(-90 60.7 38.5)">17</text>
<text x="207.4" y="38.5">2</text>
<text x="207.4" y="41">3</text>
<text x="213.3" y="37.1">I1</text>
<text x="213.3" y="39.6">I2</text>
<text x="221.2" y="37.1">O1</text>
<text x="221.2" y="39.6">O2</text>
<text x="228.5" y="38.5">15</text>
<text x="228.5" y="41">14</text>
<text x="46.7" y="46" transform="rotate(-90 46.7 46)">5V0A</text>
<text x="49.2" y="46" transform="rotate(-90 49.2 46)">5V0B</text>
<text x="59.4" y="46" transform="rotate(-90 59.4 46)">3V3A</text>
<text x="61.9" y="46" transform="rotate(-90 61.9 46)">3V3B</text>
<text x="207.4" y="43.6">4</text>
<text x="207.4" y="46.1">5</text>
<text x="213.3" y="42.2">I3</text>
<text x="213.3" y="44.7">I4</text>
<text x="213.3" y="47.2">I5</text>
<text x="221.2" y="42.2">O3</text>
<text x="221.2" y="44.7">O4</text>
<text x="221.2" y="47.2">O5</text>
<text x="228.5" y="43.6">13</text>
<text x="228.5" y="46.1">12</text>
<text x="38.1" y="48.6">11</text>
<text x="38.1" y="51.2">12</text>
<text x="38.1" y="53.7">13</text>
<text x="43.1" y="49.8">GPIO17</text>
<text x="43.1" y="52.3">GPIO18</text>
<text x="54.4" y="49.8">SPI_MOSI</text>
<text x="54.4" y="52.3">SPI_MISO</text>
<text x="66.5" y="48.6">19</text>
<text x="66.5" y="51.2">21</text>
<text x="66.5" y="53.7">23</text>
<text x="207.4" y="48.6">6</text>
<text x="207.4" y="51.2">7</text>
<text x="207.4" y="53.7">8</text>
<text x="213.3" y="49.8">I6</text>
<text x="213.3" y="52.3">I7</text>
<text x="221.2" y="49.8">O6</text>
<text x="221.2" y="52.3">O7</text>
<text x="228.5" y="48.6">11</text>
<text x="228.5" y="51.2">10</text>
<text x="228.5" y="53.7">9</text>
<text x="276.7" y="49.8">1</text>
<text x="276.7" y="52.3">2</text>
<text x="38.1" y="56.3">15</text>
<text x="38.1" y="58.8">16</text>
<text x="43.1" y="54.9">GPIO27</text>
<text x="43.1" y="57.4">GPIO22</text>
<text x="43.1" y="59.9">GPIO23</text>
<text x="54.8" y="54.9">SPI_SCLK</text>
<text x="55.9" y="57.4">SPI_CE0</text>
<text x="55.9" y="59.9">SPI_CE1</text>
<text x="66.5" y="56.3">24</text>
<text x="66.5" y="58.8">26</text>
<text x="213.3" y="54.9">GND</text>
<text x="219.6" y="54.9">CD+</text>
<text x="276.7" y="59.9">1</text>
<text x="38.1" y="61.3">18</text>
<text x="38.1" y="63.9">22</text>
<text x="43.1" y="62.5">GPIO24</text>
<text x="43.1" y="65">GPIO25</text>
<text x="59.9" y="65">TXD</text>
<text x="66.5" y="63.9">8</text>
<text x="146.5" y="63.9">7</text>
<text x="146.5" y="61.3">8</text>
<text x="152.3" y="65">WP</text>
<text x="152.3" y="62.5">VCC</text>
<text x="160.5" y="62.5">A0</text>
<text x="160.5" y="65">A1</text>
<text x="167.6" y="61.3">1</text>
<text x="167.6" y="63.9">2</text>
<text x="276.7" y="62.5">2</text>
<text x="38.1" y="71.5">29</text>
<text x="39.3" y="66.4">7</text>
<text x="43.1" y="67.6">GPIO04</text>
<text x="59.9" y="67.6">RXD</text>
<text x="66.5" y="71.5">6</text>
<text x="66.5" y="66.4">10</text>
<text x="146.5" y="66.4">6</text>
<text x="146.5" y="69">5</text>
<text x="152.3" y="67.6">SCL</text>
<text x="152.3" y="70.1">SDA</text>
<text x="159.3" y="70.1">VSS</text>
<text x="160.5" y="67.6">A2</text>
<text x="167.6" y="69">4</text>
<text x="167.6" y="66.4">3</text>
<text x="276.7" y="70.1">1</text>
<text x="38.1" y="74">31</text>
<text x="38.1" y="76.6">32</text>
<text x="43.1" y="72.6">GPIO05</text>
<text x="43.1" y="75.1">GPIO06</text>
<text x="43.1" y="77.7">GPIO12</text>
<text x="57.2" y="72.6">GND_A</text>
<text x="57.2" y="77.7">GND_C</text>
<text x="57.2" y="75.1">GND_B</text>
<text x="66.5" y="74">9</text>
<text x="66.5" y="76.6">14</text>
<text x="276.7" y="72.6">2</text>
<text x="38.1" y="79.1">33</text>
<text x="38.1" y="81.7">35</text>
<text x="43.1" y="80.2">GPIO13</text>
<text x="43.1" y="82.8">GPIO19</text>
<text x="57" y="80.2">GND_D</text>
<text x="57.3" y="82.8">GND_E</text>
<text x="66.5" y="79.1">20</text>
<text x="66.5" y="81.7">25</text>
<text x="276.7" y="80.2">1</text>
<text x="276.7" y="82.8">2</text>
<text x="38.1" y="84.2">36</text>
<text x="38.1" y="86.7">37</text>
<text x="38.1" y="89.3">38</text>
<text x="43.1" y="85.3">GPIO16</text>
<text x="43.1" y="87.8">GPIO26</text>
<text x="57.1" y="87.8">GND_G</text>
<text x="57.4" y="85.3">GND_F</text>
<text x="66.5" y="84.2">30</text>
<text x="66.5" y="86.7">34</text>
<text x="66.5" y="89.3">39</text>
<text x="38.1" y="91.8">40</text>
<text x="43.1" y="90.4">GPIO20</text>
<text x="43.1" y="92.9">GPIO21</text>
<text x="57" y="90.4">GND_H</text>
<text x="276.7" y="90.4">1</text>
<text x="276.7" y="92.9">2</text>
<text x="39.3" y="99.4">3</text>
<text x="39.3" y="96.9">5</text>
<text x="43.1" y="100.5">SDA</text>
<text x="43.1" y="98">SCL</text>
<text x="57.8" y="100.5">ID_SD</text>
<text x="58" y="98">ID_SC</text>
<text x="66.5" y="96.9">28</text>
<text x="66.5" y="99.4">27</text>
<text x="154.1" y="109.6">1</text>
<text x="154.1" y="112.1">2</text>
<text x="154.1" y="114.7">3</text>
<text x="240.5" y="124.8">1</text>
<text x="278.6" y="124.8">1</text>
<text x="240.5" y="127.3">2</text>
<text x="240.5" y="129.9">3</text>
<text x="278.6" y="127.3">2</text>
<text x="278.6" y="129.9">3</text>
<text x="240.5" y="132.4">4</text>
<text x="278.6" y="132.4">4</text>
<text x="62.1" y="142.6">1</text>
<text x="66" y="143.7">IN</text>
<text x="72.4" y="143.7">OUT</text>
<text x="79.2" y="142.6">2</text>
<text x="121.1" y="142.6">3</text>
<text x="126.9" y="143.7">D</text>
<text x="131" y="143.7">G</text>
<text x="137.1" y="142.6">1</text>
<text x="62.1" y="147.7">5</text>
<text x="66" y="148.8">EN</text>
<text x="74.2" y="148.8">FB</text>
<text x="79.2" y="147.7">4</text>
<text x="131.2" y="146.3">S</text>
<text x="137.1" y="145.1">2</text>
<text x="70.9" y="154.6" transform="rotate(-90 70.9 154.6)">3</text>
<text x="73.4" y="154.6" transform="rotate(-90 73.4 154.6)">6</text>
<text x="154.7" y="150.7" transform="rotate(-90 154.7 150.7)">4</text>
<text x="157.3" y="150.7" transform="rotate(-90 157.3 150.7)">5</text>
<text x="159.8" y="150.7" transform="rotate(-90 159.8 150.7)">6</text>
<text x="155.8" y="157.9" transform="rotate(-90 155.8 157.9)">C2</text>
<text x="158.4" y="157.8" transform="rotate(-90 158.4 157.8)">E2</text>
<text x="160.9" y="157.8" transform="rotate(-90 160.9 157.8)">E1</text>
<text x="240.5" y="160.4">1</text>
<text x="270.9" y="160.4">1</text>
<text x="155.8" y="163.4" transform="rotate(-90 155.8 163.4)">B2</text>
<text x="158.4" y="163.4" transform="rotate(-90 158.4 163.4)">B1</text>
<text x="160.9" y="163.4" transform="rotate(-90 160.9 163.4)">C1</text>
<text x="240.5" y="162.9">2</text>
<text x="240.5" y="165.4">3</text>
<text x="240.5" y="168">4</text>
<text x="270.9" y="162.9">2</text>
<text x="270.9" y="165.4">3</text>
<text x="270.9" y="168">4</text>
<text x="154.7" y="169.3" transform="rotate(-90 154.7 169.3)">3</text>
<text x="157.3" y="169.3" transform="rotate(-90 157.3 169.3)">2</text>
<text x="159.8" y="169.3" transform="rotate(-90 159.8 169.3)">1</text>
</g>
<text font-size="2" fill="#505050" x="71.3" y="151.8">GND</text>
<g font-size="1.8" fill="#800000">
<text x="108.8" y="155.2" transform="rotate(-90 108.8 155.2)">+</text>
<text x="55.5" y="157.8" transform="rotate(-90 55.5 157.8)">+</text>
</g>
</svg>
